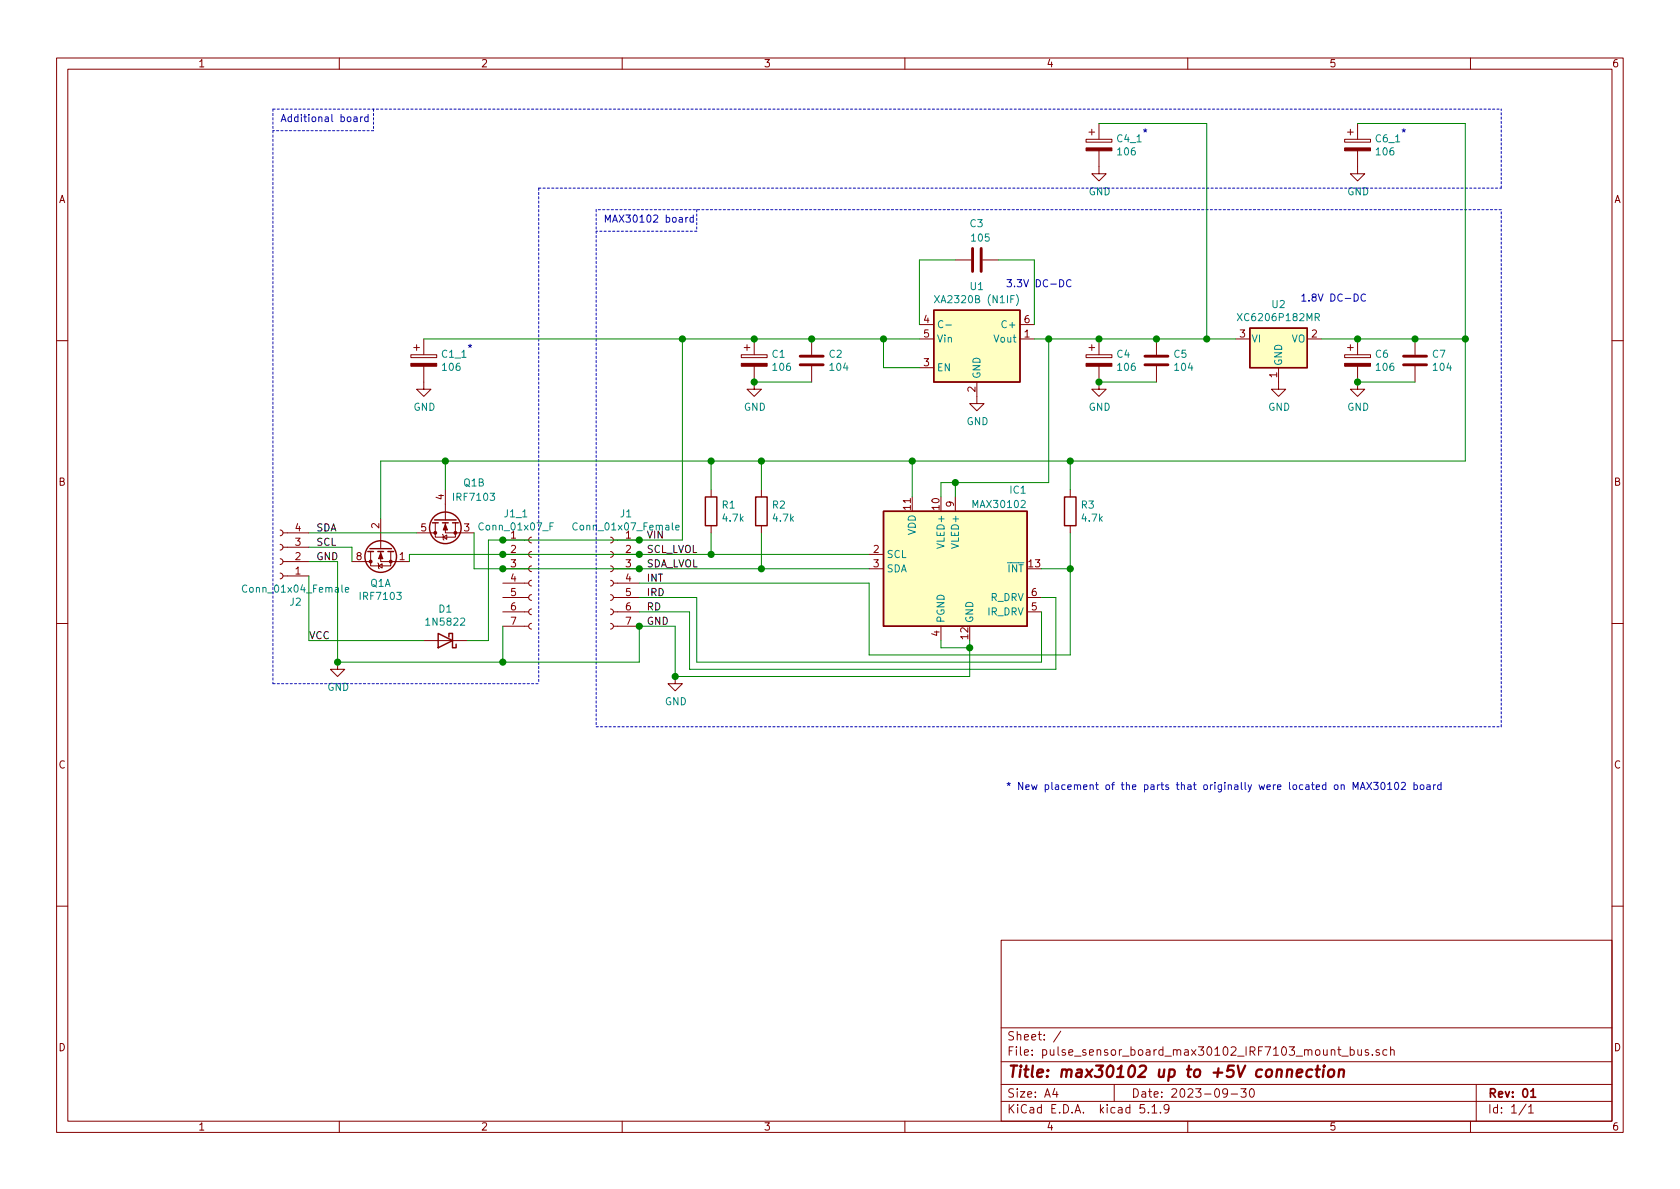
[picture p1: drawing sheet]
<svg xmlns="http://www.w3.org/2000/svg" width="297mm" height="210mm" viewBox="0 0 297 210" stroke-linecap="round" stroke-linejoin="round" font-family="sans-serif">
<g fill="none" stroke="#840000" stroke-width=".18">
<path d="M10 10.3h277v189.9h-277zM12 12.2h273v186.1h-273zM60 10.3v1.9M110 10.3v1.9M160 10.3v1.9M210 10.3v1.9M260 10.3v1.9M192 24.6h4.6v.5h-4.6zM192.5 23.4h1M193 22.9v1M194.3 26.7v4h1.3l-1.3 1.3-1.3-1.3h1.3M194.3 21.8v2.8"/>
<path d="M237.7 24.6h4.6v.5h-4.6zM238.3 23.4h1M238.8 22.9v1M240 26.7v4h1.3l-1.3 1.3-1.2-1.3h1.2M240 21.8v2.8M74.9 59.9v2.8M133.3 59.9v2.8M143.5 59.9v2.8M162.6 59.9h2.5M162.6 57.4h2.5M168.9 46h2.8M173.7 46h2.8"/>
<path d="M180.3 59.9h2.6M180.3 57.4h2.6M194.3 59.9v2.8M204.5 59.9v2.8M218.4 59.9h2.6M231.1 59.9h2.6M240 59.9v2.8M250.2 59.9v2.8M10 60.2h2M72.6 62.7h4.6v.5h-4.6zM73.2 61.5h1M73.7 61v1"/>
<path d="M74.9 64.8v4h1.3l-1.3 1.3-1.2-1.3h1.2M131.1 62.7h4.5v.5h-4.5zM131.6 61.5h1M132.1 61v1M133.3 64.8v4h1.3l-1.3 1.3-1.2-1.3h1.2M143.5 64.8v2.8M162.6 65h2.5M172.7 67.6v3.8h1.3l-1.3 1.2-1.3-1.2h1.3M192 62.7h4.6v.5h-4.6zM192.5 61.5h1M193 61v1M194.3 64.8v4h1.3l-1.3 1.3-1.3-1.3h1.3"/>
<path d="M204.5 64.8v2.8M226.1 65v3.8h1.2l-1.2 1.3-1.3-1.3h1.3M237.7 62.7h4.6v.5h-4.6zM238.3 61.5h1M238.8 61v1M240 64.8v4h1.3l-1.3 1.3-1.2-1.3h1.2M250.2 64.8v2.8M285 60.2h2M49.5 93.7l.4 .1 .1 .3-.1 .5-.4 .1M49.5 96.3l.4 .1 .1 .3-.1 .4-.4 .2M49.5 98.8l.4 .1 .1 .3-.1 .4-.4 .2M50 94.2h4.6"/>
<path d="M50 96.8h4.6M50 99.3h4.6M62.2 99.3h3.3M65.5 97.5v2.6h3.6v-2.6M66.8 99.6l.1 .1v.8l.2 .1M67.3 97.5v1.8h5.1M67.3 91.7v5.3M73.7 94.2h3.3M77 92.5v2.5h3.5v-2.5M78.2 94.5l.2 .1v.8l.1 .1M78.4 95l.6-.4v.8zM78.7 92.5v1.7h5.1"/>
<path d="M78.7 86.6v5.3M88.9 98h4.6M88.9 95.5h4.6M94 97.5l-.3 .1-.2 .4 .1 .3 .4 .2M94 95l-.3 .1-.2 .3 .1 .4 .4 .2M107.9 97.5l.4 .2 .2 .2-.2 .5-.4 .1M107.9 95l.4 .1 .2 .3-.2 .4-.4 .2M108.5 98h4.5M108.5 95.5h4.5M125.7 86.6v1.3M125.7 93v1.2M134.6 86.6v1.3"/>
<path d="M134.6 93v1.2M153.7 98h2.5M168.9 87.9v2.5M189.2 86.6v1.3M189.2 93v1.2M10 110.3h2M49.5 101.3l.4 .2 .1 .2-.1 .5-.4 .2M50 101.8h4.6M59.7 117.1v1.3h1.3l-1.3 1.2-1.3-1.2h1.3M66.9 100.1l.7-.4v.8zM74.9 113.3h7.6M88.9 110.7h4.6"/>
<path d="M88.9 108.2h4.6M88.9 105.7h4.6M88.9 103.1h4.6M88.9 100.6h4.6M94 110.2l-.3 .1-.2 .4 .1 .3 .4 .2M94 107.7l-.3 .1-.2 .3 .1 .4 .4 .2M94 105.2l-.3 .1-.2 .3 .1 .4 .4 .2M94 102.6l-.3 .1-.2 .3 .1 .4 .4 .2M94 100.1l-.3 .1-.2 .3 .1 .4 .4 .2M107.9 110.2l.4 .2 .2 .2-.2 .5-.4 .1M107.9 107.7l.4 .1 .2 .3-.2 .4-.4 .2M107.9 105.2l.4 .1 .2 .3-.2 .4-.4 .2"/>
<path d="M107.9 102.6l.4 .1 .2 .3-.2 .4-.4 .2M107.9 100.1l.4 .1 .2 .3-.2 .4-.4 .2M108.5 110.7h4.5M108.5 108.2h4.5M108.5 105.7h4.5M108.5 103.1h4.5M108.5 100.6h4.5M119.4 119.6v1.3h1.2l-1.2 1.3-1.3-1.3h1.3M153.7 100.6h2.5M166.4 110.7v2.6M181.6 108.2h2.5M181.6 105.7h2.5"/>
<path d="M285 110.3h2M10 160.2h2M177 166.3h108v32h-108zM285 160.2h2M60 198.3v1.9M110 198.3v1.9M160 198.3v1.9M177 194.8h108M177 191.8h108M177 187.8h108M177 181.8h108M186.5 192.5l-.4 1h1"/>
<path d="M186.8 193v1M187.6 182.3l-1.3 2M197 191.8v3M202.3 195.3h-.7l-.1 .7 .3-.1 .5 .1 .1 .2-.1 .5-.2 .1-.6-.1M203 196.7v.1M203.7 195.8l.4-.5v1.5M203.7 196.8h.8M205.2 196.7v.1M206.7 196l-.1 .2a.48 .48 0 0 1-.7-.1v-.6a.48 .48 0 0 1 .7-.1v.1a1.19 1.19 0 0 1-.2 1.2l-.4 .1M210 198.3v1.9M217 193.2l-.1 .2a.48 .48 0 0 1-.6-.1v-.6a.48 .48 0 0 1 .6-.1l.1 .1a1.19 1.19 0 0 1-.2 1.2l-.5 .1M217.7 193.5h1.1"/>
<path d="M219.4 192.5h.9l-.5 .6 .5 .1v.7l-.3 .1-.6-.1M221.1 192.6l.2-.1a.8 .8 0 0 1 .5 .8 .8 .8 0 0 1-.5 .7 1 1 0 0 1-.2-1.4zM237.2 186.8h1.2M238.7 185.7l.4-.1 .3 .3v.6l-.3 .1-.4-.1M238.7 185.1v1.5M240.1 185.6l.1 .9 .3 .1 .2-.1M240.7 185.6v1M241.9 185.7l-.3-.1-.2 .2v.2l.5 .2v.3h-.5M242.6 186.5v.1M243.9 185.7a.37 .37 0 0 0-.6 .1l.1 .2 .5 .2v.1l-.2 .3-.4-.1M245.2 185.7l-.4-.1-.3 .3 .1 .6 .2 .1 .4-.1M245.9 185.7a.37 .37 0 0 1 .6 .1v.8"/>
<path d="M245.9 185.1v1.5M260 198.3v1.9M261 191.8v6.5M269.8 195.2l-1.2 2M270.3 195.8l.4-.5v1.5M270.3 196.8h.8"/>
</g>
<path d="M270.7 193l.4-.5v1.5M270.7 194h.8" fill="none" stroke="#840000" stroke-width=".3"/>
<path d="M229.3 189.8l1-.2-.1-.4h-.8l-.2 1 .3 .2 .6-.1M232 189.2a.68 .68 0 0 0-1 .3v.6l.1 .2 .2 .1 .6-.1M232.6 189.1h.8M233 188.4l-.2 1.8v.1l.4 .1M234 189.1l-.1 1.3M234.1 188.4l-.1 .1 .1 .1v-.2v.2M235 189.3a.53 .53 0 0 1 .5-.2 .53 .53 0 0 1 .4 .4l-.1 .6a.54 .54 0 0 1-.5 .4 .54 .54 0 0 1-.5-.4zM236.8 189.3a.5 .5 0 0 1 .8 .1l-.1 1M236.8 189.1l-.1 1.3" fill="none" stroke="#840000" stroke-width=".41"/>
<g fill="#ffffc2" stroke="#ffffc2" stroke-width=".18">
<path d="M221 58h10.1v7h-10.1z"/>
<path d="M165.1 54.9h15.2v12.7h-15.2z"/>
<path d="M156.2 90.4h25.4v20.3h-25.4z"/>
</g>
<g fill="none" stroke="#840000" stroke-width=".25">
<path d="M165.1 54.9h15.2v12.7h-15.2zM221 58h10.1v7h-10.1zM65 97.5h1M65.4 97h3.8M66.8 97.5h1M68.6 97.5h1M76.5 92.5h1M76.8 91.9h3.8M78.2 92.5h1M80 92.5h1M124.7 87.9h2v5.1h-2zM133.6 87.9h2v5.1h-2z"/>
<path d="M156.2 90.4h25.4v20.3h-25.4zM188.2 87.9h2v5.1h-2zM77.5 112l2.5 1.3-2.5 1.2zM79.4 112.6v-.6h.6v2.5h.6v-.6"/>
<circle cx="67.3" cy="98.4" r="2.79"/>
<circle cx="78.7" cy="93.3" r="2.79"/>
</g>
<g fill="none" stroke="#008484" stroke-width=".18">
<path d="M165.2 52.3l.9 1.2M166.1 52.3l-.9 1.2M166.7 56.8a.6 .6 0 0 0-.8 .4 .6 .6 0 0 0 .5 .8l.3-.2M167.2 57.5h1M179.7 52.1a1.47 1.47 0 0 1 0 1.9M218.8 55.4l.8 1.3M219.6 55.4l-.8 1.3M232.5 56.1l.7-.1v-.4l-.2-.2h-.5v1.3M232.8 56.1l.5 .6M97.2 93.1h.5M97.8 92.5h-.6v1.2M102.1 92.6a.6 .6 0 0 0-.9 .4 .6 .6 0 0 0 .6 .7l.3-.1"/>
<path d="M119.5 93.3l.6-.1-.1-.3h-.3l-.2 .2v.6h.5M43.6 103.6a.6 .6 0 0 0-.8 .4 .6 .6 0 0 0 .6 .7l.2-.1M61.1 104.3l.6-.1-.1-.3h-.4l-.1 .2v.6h.5"/>
</g>
<g fill="#840000" stroke="#840000" stroke-width=".18">
<path d="M131.1 64.3h4.5v.5h-4.5z"/>
<path d="M192 64.3h4.6v.5h-4.6z"/>
<path d="M237.7 64.3h4.6v.5h-4.6z"/>
<path d="M72.6 64.3h4.6v.5h-4.6z"/>
<path d="M192 26.2h4.6v.5h-4.6z"/>
<path d="M237.7 26.2h4.6v.5h-4.6z"/>
<path d="M67.3 97.8l.4 1h-.8z"/>
<path d="M78.7 92.7l.4 1h-.7z"/>
<circle cx="69.1" cy="99.3" r=".25"/>
<circle cx="65.5" cy="99.3" r=".25"/>
<circle cx="80.5" cy="94.2" r=".25"/>
<circle cx="77" cy="94.2" r=".25"/>
</g>
<path d="M172 43.9v4.1M173.5 43.9v4.1M141.5 64.5h4M141.5 63h4M202.4 64.5h4.1M202.4 63h4.1M248.2 64.5h4M248.2 63h4" fill="none" stroke="#840000" stroke-width=".51"/>
<g fill="none" stroke="#0000c2" stroke-width=".18" stroke-dasharray=".4 .4">
<path d="M48.3 19.3v101.6M48.3 19.3h217.1M66 19.3v3.8M66 23.1h-17.7M95.2 33.3v87.6M95.2 33.3h170.2M105.4 37.1v91.4M123.2 37.1v3.8M265.4 37.1h-160M265.4 33.3v-14M123.2 40.9h-17.8M48.3 120.9h46.9"/>
<path d="M105.4 128.5h160M265.4 128.5v-91.4"/>
</g>
<g fill="none" stroke="#008400" stroke-width=".18">
<path d="M194.3 21.8h19.1v38.1M240 21.8h19.1v59.7h-191.8v10.2M74.9 59.9h87.7M120.6 59.9v35.6h-34.2v17.8h-3.9M156.2 59.9v5.1h6.4M168.9 46h-6.3v11.4M176.5 46h6.4v11.4M182.9 59.9h35.5M185.4 59.9v25.4h-19v2.6M233.7 59.9h25.4M133.3 67.6h10.2M194.3 67.6h10.2"/>
<path d="M240 67.6h10.2M54.6 96.8h7.6v2.5M54.6 99.3h5.1v17.8h53.3v-6.4h6.4v8.9h52v-6.3M54.6 94.2h19.1M78.7 81.5v5.1M83.8 94.2v6.4h69.9M125.7 81.5v5.1M125.7 94.2v3.8M134.6 81.5v5.1M134.6 94.2v6.4M153.7 98h-81.3v1.3M161.3 81.5v6.4"/>
<path d="M168.9 85.3v2.6M189.2 81.5v5.1M189.2 94.2v21.6h-35.5v-12.7h-40.7M54.6 101.8v11.5h20.3M88.9 110.7v6.4M113 105.7h10.2v11.4h60.9v-8.9M166.4 113.3v1.2h5M184.1 100.6h5.1M184.1 105.7h2.6v12.7h-64.8v-10.2h-8.9"/>
</g>
<g fill="none" stroke="#0000c2" stroke-width=".18">
<path d="M62.6 20.7h.5v.8M63.1 21h-.4l-.2 .2 .1 .3h.5M63.8 20.7v.8M64.1 20.7h-.2l-.1 .2M65.1 20.7h-.4l-.2 .2 .1 .6h.5M65.1 20.2v1.3M121.3 38.4v.9M121.6 38.4l-.3 .3M122.6 38.5l-.4-.1-.2 .3 .1 .5h.5M122.6 38v1.3M189.4 49.6a.6 .6 0 0 0-.9 .4 .6 .6 0 0 0 .6 .7l.3-.1M241.4 52.1a.6 .6 0 0 0-.8 .4 .6 .6 0 0 0 .6 .8l.2-.2"/>
<path d="M239.2 139.6v-1.3l.5 1 .4-1v1.3M240.5 139.6l.4-1.3 .5 1.3M240.6 139.3h.6M241.7 138.3l.8 1.3M242.5 138.3l-.8 1.3M242.9 138.3h.8l-.5 .5 .4 .2v.5l-.2 .1-.5-.1M244.3 138.5l.1-.2a.67 .67 0 0 1 .5 .7 .67 .67 0 0 1-.5 .6l-.2-.2-.1-.3zM245.4 138.7l.3-.4v1.3M245.4 139.6h.7M246.7 138.4l.2-.1a.67 .67 0 0 1 .4 .7 .67 .67 0 0 1-.4 .6 .83 .83 0 0 1-.2-1.2zM247.8 138.5l.5-.2 .2 .4-.1 .2-.7 .7h.8M250 138.8h.4l.2 .2-.1 .6h-.5"/>
<path d="M250 138.3v1.3M251.2 138.9l.1-.1 .4 .1 .1 .5-.2 .2h-.3l-.1-.1zM252.3 138.8h.5l.1 .8M252.9 139.1h-.5l-.2 .2 .1 .3h.6M253.5 138.8v.8M253.8 138.8h-.2l-.1 .2M254.8 138.8h-.4l-.2 .2 .1 .6h.5M254.8 138.3v1.3"/>
</g>
<g fill="#008400" stroke="#008400" stroke-width=".25">
<circle cx="194.3" cy="59.9" r=".51"/>
<circle cx="59.7" cy="117.1" r=".51"/>
<circle cx="213.4" cy="59.9" r=".51"/>
<circle cx="88.9" cy="95.5" r=".51"/>
<circle cx="125.7" cy="98" r=".51"/>
<circle cx="133.4" cy="67.6" r=".51"/>
<circle cx="125.7" cy="81.5" r=".51"/>
<circle cx="259.1" cy="59.9" r=".51"/>
<circle cx="194.3" cy="67.6" r=".51"/>
<circle cx="88.9" cy="117.1" r=".51"/>
<circle cx="189.2" cy="100.6" r=".51"/>
<circle cx="133.4" cy="59.9" r=".51"/>
<circle cx="119.4" cy="119.6" r=".51"/>
<circle cx="113" cy="98" r=".51"/>
<circle cx="168.9" cy="85.3" r=".51"/>
<circle cx="113" cy="110.7" r=".51"/>
<circle cx="189.2" cy="81.5" r=".51"/>
<circle cx="143.5" cy="59.9" r=".51"/>
<circle cx="240" cy="59.9" r=".51"/>
<circle cx="113" cy="95.5" r=".51"/>
<circle cx="134.6" cy="81.5" r=".51"/>
<circle cx="156.2" cy="59.9" r=".51"/>
<circle cx="250.2" cy="59.9" r=".51"/>
<circle cx="240" cy="67.6" r=".51"/>
<circle cx="134.6" cy="100.6" r=".51"/>
<circle cx="120.7" cy="59.9" r=".51"/>
<circle cx="88.9" cy="98" r=".51"/>
<circle cx="113" cy="100.6" r=".51"/>
<circle cx="78.7" cy="81.5" r=".51"/>
<circle cx="171.5" cy="114.5" r=".51"/>
<circle cx="204.5" cy="59.9" r=".51"/>
<circle cx="88.9" cy="100.6" r=".51"/>
<circle cx="161.3" cy="81.5" r=".51"/>
<circle cx="185.4" cy="59.9" r=".51"/>
</g>
<text font-size="2.8" fill="#840000" x="178" y="190.5">Title: max30102 up to +5V connection</text>
<g font-size="2.1" fill="#840000">
<text x="178" y="184">Sheet: /</text>
<text x="178" y="186.7">File: pulse_sensor_board_max30102_IRF7103_mount_bus.sch</text>
<text x="178" y="196.9">KiCad E.D.A. kicad 5.1.9</text>
<text x="178" y="194.1">Size: A4</text>
<text x="200" y="194.1">Date: 2023-09-30</text>
<text x="263" y="194.1">Rev: 01</text>
<text x="263" y="196.9">Id: 1/1</text>
</g>
<g font-size="1.8" fill="#840000">
<text x="35" y="11.9">1</text>
<text x="85" y="11.9">2</text>
<text x="135" y="11.9">3</text>
<text x="185" y="11.9">4</text>
<text x="235" y="11.9">5</text>
<text x="285" y="11.9">6</text>
<text x="10.4" y="35.9">A</text>
<text x="285.4" y="35.9">A</text>
<text x="163.3" y="57.1">4</text>
<text x="163.3" y="59.7">5</text>
<text x="181.1" y="59.7">1</text>
<text x="181.1" y="57.1">6</text>
<text x="219.2" y="59.7">3</text>
<text x="231.9" y="59.7">2</text>
<text x="163.3" y="64.8">3</text>
<text x="172.5" y="69.3" transform="rotate(-90 172.5 69.3)">2</text>
<text x="225.8" y="66.8" transform="rotate(-90 225.8 66.8)">1</text>
<text x="10.4" y="85.9">B</text>
<text x="78.5" y="88.4" transform="rotate(-90 78.5 88.4)">4</text>
<text x="168.7" y="89.6" transform="rotate(-90 168.7 89.6)">9</text>
<text x="285.4" y="85.9">B</text>
<text x="52.2" y="94">4</text>
<text x="67.1" y="93.4" transform="rotate(-90 67.1 93.4)">2</text>
<text x="74.4" y="94">5</text>
<text x="82.1" y="94">3</text>
<text x="90.3" y="95.2">1</text>
<text x="110.6" y="95.2">1</text>
<text x="161" y="90.1" transform="rotate(-90 161 90.1)">11</text>
<text x="166.1" y="90.1" transform="rotate(-90 166.1 90.1)">10</text>
<text x="52.2" y="101.6">1</text>
<text x="52.2" y="99.1">2</text>
<text x="52.2" y="96.5">3</text>
<text x="63" y="99.1">8</text>
<text x="70.6" y="99.1">1</text>
<text x="90.3" y="97.8">2</text>
<text x="90.3" y="100.3">3</text>
<text x="110.6" y="97.8">2</text>
<text x="110.6" y="100.3">3</text>
<text x="154.5" y="97.8">2</text>
<text x="154.5" y="100.3">3</text>
<text x="181.9" y="100.3">13</text>
<text x="90.3" y="102.9">4</text>
<text x="90.3" y="105.4">5</text>
<text x="90.3" y="107.9">6</text>
<text x="110.6" y="102.9">4</text>
<text x="110.6" y="105.4">5</text>
<text x="110.6" y="107.9">6</text>
<text x="182.4" y="107.9">5</text>
<text x="182.4" y="105.4">6</text>
<text x="90.3" y="110.5">7</text>
<text x="110.6" y="110.5">7</text>
<text x="166.1" y="112.5" transform="rotate(-90 166.1 112.5)">4</text>
<text x="171.2" y="113" transform="rotate(-90 171.2 113)">12</text>
<text x="10.4" y="135.9">C</text>
<text x="285.4" y="135.9">C</text>
<text x="10.4" y="185.9">D</text>
<text x="285.4" y="185.9">D</text>
<text x="35" y="199.9">1</text>
<text x="85" y="199.9">2</text>
<text x="135" y="199.9">3</text>
<text x="185" y="199.9">4</text>
<text x="235" y="199.9">5</text>
<text x="285" y="199.9">6</text>
</g>
<g font-size="1.8" fill="#0000c2">
<text x="49.5" y="21.6">Additional board</text>
<text x="201.9" y="24.1">*</text>
<text x="247.6" y="24.1">*</text>
<text x="106.7" y="39.4">MAX30102 board</text>
<text x="177.8" y="50.8">3.3V DC-DC</text>
<text x="229.9" y="53.3">1.8V DC-DC</text>
<text x="82.5" y="62.2">*</text>
<text x="177.8" y="139.7">* New placement of the parts that originally were located on MAX30102 board</text>
</g>
<g font-size="1.8" fill="#008484">
<text x="197.6" y="25.2">C4_1</text>
<text x="197.7" y="27.5">106</text>
<text x="243.3" y="25.2">C6_1</text>
<text x="243.4" y="27.5">106</text>
<text x="192.5" y="34.5">GND</text>
<text x="238.2" y="34.5">GND</text>
<text x="171.6" y="40.2">C3</text>
<text x="171.9" y="42.7">105</text>
<text x="166.1" y="53.6">XA2320B (N1IF)</text>
<text x="171.6" y="51.3">U1</text>
<text x="177.5" y="58">C+</text>
<text x="219.4" y="56.8">XC6206P182MR</text>
<text x="224.9" y="54.5">U2</text>
<text x="78.2" y="63.3">C1_1</text>
<text x="78.3" y="65.6">106</text>
<text x="136.6" y="63.3">C1</text>
<text x="136.8" y="65.6">106</text>
<text x="146.6" y="63.3">C2</text>
<text x="146.8" y="65.6">104</text>
<text x="165.6" y="65.7">EN</text>
<text x="165.6" y="60.6">Vin</text>
<text x="175.9" y="60.6">Vout</text>
<text x="197.5" y="63.3">C4</text>
<text x="197.7" y="65.6">106</text>
<text x="207.6" y="63.3">C5</text>
<text x="207.8" y="65.6">104</text>
<text x="221.2" y="60.6">VI</text>
<text x="226.7" y="64.8" transform="rotate(-90 226.7 64.8)">GND</text>
<text x="228.3" y="60.6">VO</text>
<text x="243.2" y="63.3">C6</text>
<text x="243.4" y="65.6">106</text>
<text x="253.3" y="63.3">C7</text>
<text x="253.5" y="65.6">104</text>
<text x="173.4" y="67.1" transform="rotate(-90 173.4 67.1)">GND</text>
<text x="73.1" y="72.6">GND</text>
<text x="131.5" y="72.6">GND</text>
<text x="170.9" y="75.2">GND</text>
<text x="192.5" y="72.6">GND</text>
<text x="224.2" y="72.6">GND</text>
<text x="238.2" y="72.6">GND</text>
<text x="80.4" y="88.6">IRF7103</text>
<text x="82" y="86">Q1B</text>
<text x="127.7" y="89.9">R1</text>
<text x="136.6" y="89.9">R2</text>
<text x="172.2" y="89.8">MAX30102</text>
<text x="178.6" y="87.3">IC1</text>
<text x="191.2" y="89.9">R3</text>
<text x="85" y="93.8">Conn_01x07_F</text>
<text x="89.3" y="91.5">J1_1</text>
<text x="102" y="93.8">Conn_01x07_Female</text>
<text x="109.7" y="91.5">J1</text>
<text x="127.9" y="92.2">4.7k</text>
<text x="136.8" y="92.2">4.7k</text>
<text x="161.9" y="94.7" transform="rotate(-90 161.9 94.7)">VDD</text>
<text x="191.4" y="92.2">4.7k</text>
<text x="156.7" y="98.7">SCL</text>
<text x="156.7" y="101.2">SDA</text>
<text x="167" y="96.7" transform="rotate(-90 167 96.7)">VLED+</text>
<text x="169.5" y="96.7" transform="rotate(-90 169.5 96.7)">VLED+</text>
<text x="178.3" y="101.2">INT</text>
<text x="43.5" y="104.8">Conn_01x04_Female</text>
<text x="51.3" y="107.1">J2</text>
<text x="63.9" y="106.1">IRF7103</text>
<text x="65.5" y="103.8">Q1A</text>
<text x="175.1" y="106.3">R_DRV</text>
<text x="75.6" y="110.6">1N5822</text>
<text x="77.6" y="108.3">D1</text>
<text x="167" y="110.2" transform="rotate(-90 167 110.2)">PGND</text>
<text x="172.1" y="110.2" transform="rotate(-90 172.1 110.2)">GND</text>
<text x="174.6" y="108.8">IR_DRV</text>
<text x="57.9" y="122.2">GND</text>
<text x="117.6" y="124.7">GND</text>
</g>
<g font-size="1.8">
<text x="55.9" y="94">SDA</text>
<text x="114.3" y="95.2">VIN</text>
<text x="55.9" y="99.1">GND</text>
<text x="55.9" y="96.5">SCL</text>
<text x="114.3" y="100.3">SDA_LVOL</text>
<text x="114.3" y="97.8">SCL_LVOL</text>
<text x="114.3" y="107.9">RD</text>
<text x="114.3" y="105.4">IRD</text>
<text x="114.3" y="102.9">INT</text>
<text x="54.6" y="113">VCC</text>
<text x="114.3" y="110.5">GND</text>
</g>
</svg>
